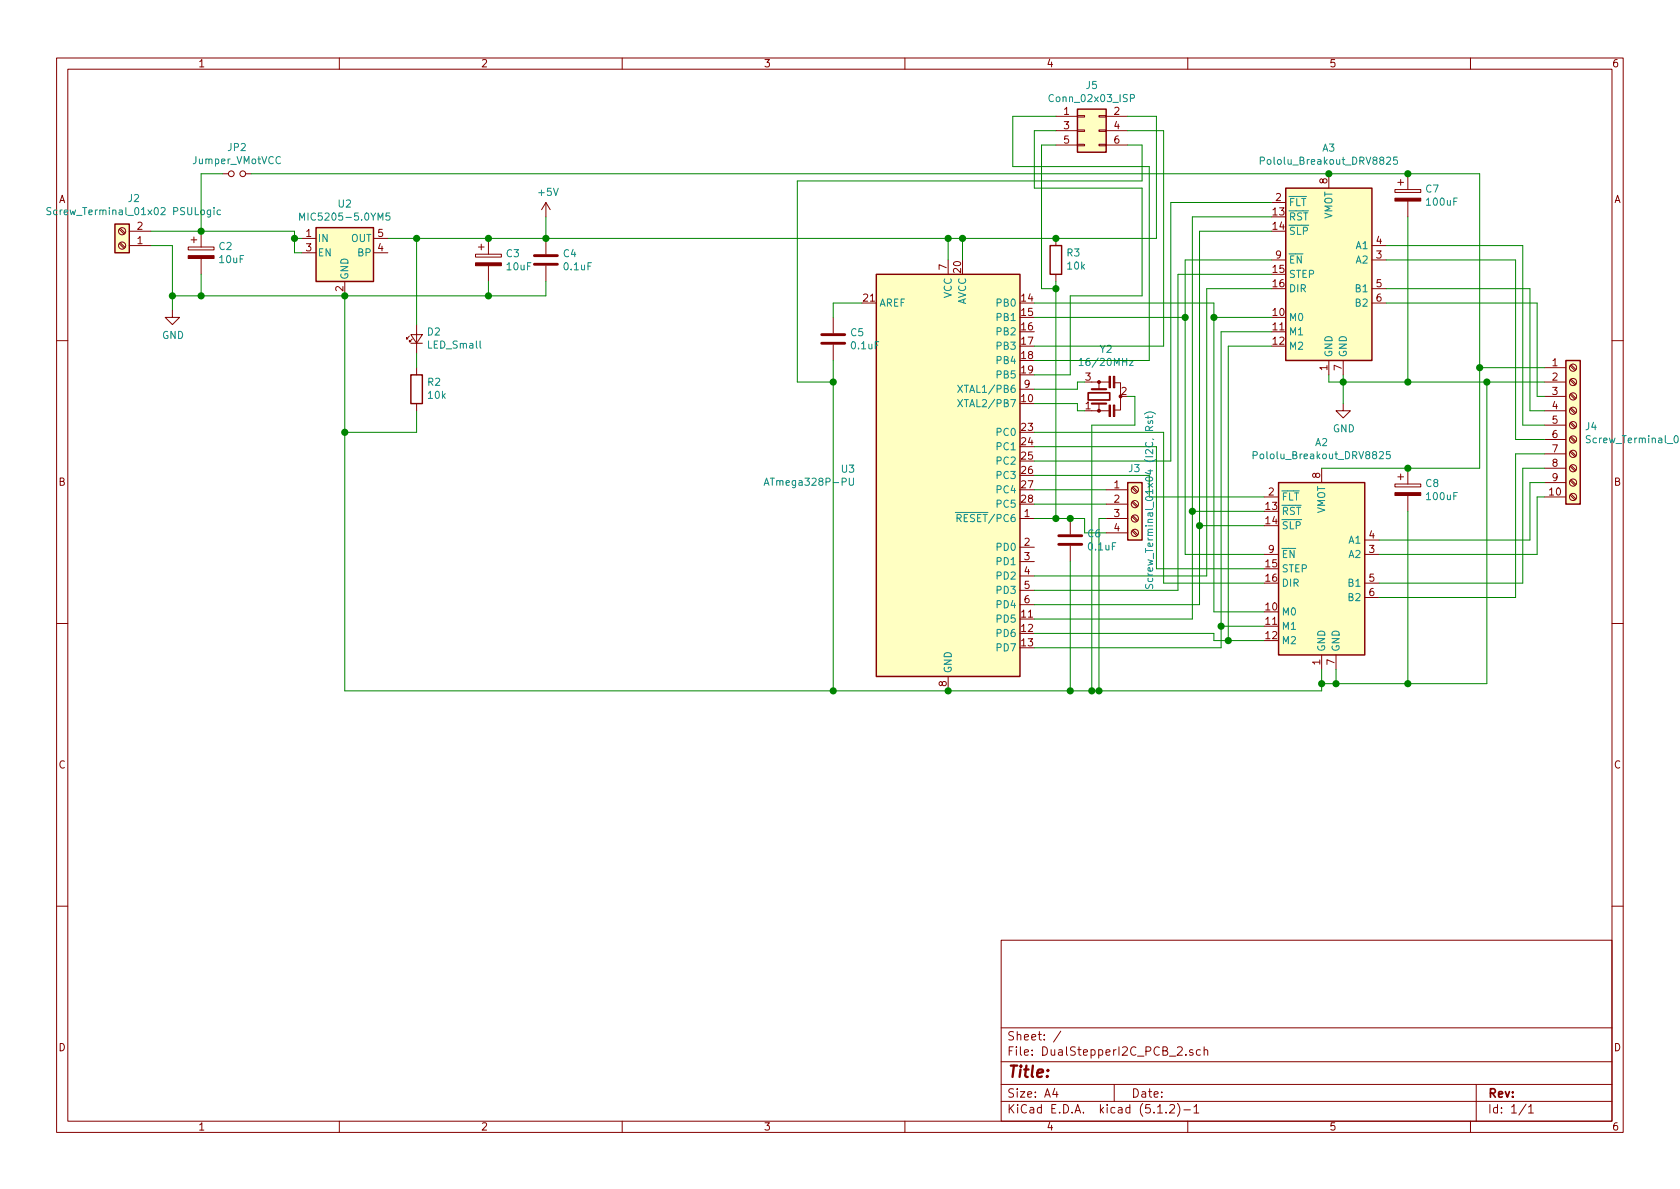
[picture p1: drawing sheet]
<svg xmlns="http://www.w3.org/2000/svg" width="297mm" height="210mm" viewBox="0 0 297 210" stroke-linecap="round" stroke-linejoin="round" font-family="sans-serif">
<g fill="none" stroke="#840000" stroke-width=".18">
<path d="M10 10.3h277v189.9h-277zM12 12.2h273v186.1h-273zM60 10.3v1.9M110 10.3v1.9M160 10.3v1.9M210 10.3v1.9M260 10.3v1.9M39.4 30.7h1M43.4 30.7h1M96.5 35.8v2.5M96.5 35.8l-.7 1.3M96.5 35.8l.8 1.3"/>
<path d="M186.7 20.6h3.8M186.7 23.1h3.8M186.7 25.6h3.8M190.5 25.5h1.3v.3h-1.3zM190.5 23h1.3v.2h-1.3zM190.5 20.4h1.3v.3h-1.3zM194.3 25.5h1.3v.3h-1.3zM194.3 23h1.3v.2h-1.3zM194.3 20.4h1.3v.3h-1.3zM195.6 20.6h3.8M195.6 23.1h3.8M195.6 25.6h3.8"/>
<path d="M224.8 35.8h2.5M234.9 30.7v2.6M246.6 33.5h4.6v.5h-4.6zM247.1 32.3h1.1M247.6 31.7v1.1M248.9 30.7v2.8M248.9 35.6v2.7M21.1 40.6l.8 .8M21.1 43.1l.8 .8M21.3 40.4l.8 .8M21.3 42.9l.8 .9M22.9 43.4h3.8"/>
<path d="M22.9 40.9h3.8M30.5 54.9v1.2h1.2l-1.2 1.3-1.3-1.3h1.3M33.3 43.7h4.5v.5h-4.5zM33.8 42.4h1M34.3 41.9v1M35.6 40.9v2.8M35.6 45.7v2.8M53.3 42.2h2.6M53.3 44.7h2.6M61 49.8v2.5M66 42.2h2.6M66 44.7h2.6"/>
<path d="M72.4 59.4l-.5 .5v-.2v.2h.2M72.6 59.2h2.1l-1 1.5zM72.9 59.9l-.5 .5v-.2v.2h.2M73.7 57.4v5.1M84.1 45h4.5v.5h-4.5zM84.6 43.7h1M85.1 43.2v1M86.4 42.2v2.8M86.4 47v2.8M96.5 42.2v2.8M96.5 47v2.8M147.3 56.1v2.8"/>
<path d="M167.6 46v2.5M186.7 42.2v1.2M186.7 48.5v1.3M224.8 46h2.5M242.6 46h2.5M242.6 43.4h2.5M242.6 51h2.5M242.6 53.6h2.5M10 60.2h2M72.6 60.7h2.1M73.7 65v1.3M73.7 71.4v1.2"/>
<path d="M147.3 61v2.7M180.3 68.8h2.6M193 67.6h3.1M193 72.6h3.1M194.3 67.6v1.2M194.3 71.5v1.1M197.1 67.7h1v4.8h-1.1M234.9 63.7v2.6M237.5 71.4v1.2h1.3l-1.3 1.3-1.3-1.3h1.3M237.5 63.7v2.6M273 65h3.9M273 67.6h3.9"/>
<path d="M273 70.1h3.9M273 72.6h3.9M273 75.2h3.9M273 77.7h3.9M277.6 79.9l.9 .9M277.6 77.4l.9 .8M277.6 74.8l.9 .9M277.6 72.3l.9 .8M277.6 69.8l.9 .8M277.6 67.2l.9 .9M277.6 64.7l.9 .8M277.8 79.8l.8 .8"/>
<path d="M277.8 77.2l.8 .8M277.8 74.7l.8 .8M277.8 72.1l.8 .9M277.8 69.6l.8 .8M277.8 67.1l.8 .8M277.8 64.5l.8 .8M285 60.2h2M180.3 91.7h2.6M180.3 96.8h2.6M180.3 99.3h2.6M189.2 91.7v2.8M189.2 96.5v2.8"/>
<path d="M195.6 91.7h3.8M195.6 86.6h3.8M195.6 89.1h3.8M195.6 94.2h3.8M200.1 93.9l.9 .8M200.1 91.4l.9 .8M200.1 88.8l.9 .9M200.1 86.3l.9 .8M200.3 93.7l.9 .9M200.3 91.2l.9 .8M200.3 88.6l.9 .9M200.3 86.1l.9 .8"/>
<path d="M223.5 87.9h2.6M223.5 98h2.6M233.7 82.8v2.5M241.3 98h2.5M241.3 95.5h2.5M246.6 85.6h4.6v.5h-4.6zM247.1 84.3h1.1M247.6 83.8v1M248.9 82.8v2.8M248.9 87.6v2.8M273 87.9h3.9M273 80.3h3.9"/>
<path d="M273 82.8h3.9M273 85.3h3.9M277.6 87.5l.9 .9M277.6 85l.9 .8M277.6 82.5l.9 .8M277.8 87.4l.8 .8M277.8 84.8l.8 .9M277.8 82.3l.8 .8M10 110.3h2M167.6 119.6v2.6M180.3 101.8h2.6M180.3 104.4h2.6"/>
<path d="M180.3 106.9h2.6M233.7 115.8v2.6M236.2 115.8v2.6M241.3 103.1h2.5M241.3 105.7h2.5M285 110.3h2M10 160.2h2M177 166.3h108v32h-108zM285 160.2h2M60 198.3v1.9M110 198.3v1.9M160 198.3v1.9"/>
<path d="M177 194.8h108M177 191.8h108M177 187.8h108M177 181.8h108M186.5 192.5l-.4 1h1M186.8 193v1M187.6 182.3l-1.3 2M197 191.8v3M204.7 196.8h.8M206.2 196.7v.1M206.8 195.5l.2-.2h.4l.2 .2 .1 .3-.1 .2-.8 .8h.9M208.2 195.1a1.71 1.71 0 0 1 0 2.3"/>
<path d="M209.3 196.3h1.2M209.7 186.5v.1M210 198.3v1.9M210.9 185.7a.37 .37 0 0 0-.6 .1l.1 .2 .5 .2 .1 .1-.3 .3-.4-.1M211.1 195.8l.4-.5v1.5M211.1 196.8h.9M212.2 185.7l-.4-.1-.3 .3 .1 .6 .2 .1 .4-.1M212.9 185.7h.1a.37 .37 0 0 1 .5 .1v.8M212.9 185.1v1.5M260 198.3v1.9M261 191.8v6.5M269.8 195.2l-1.2 2"/>
<path d="M270.3 195.8l.4-.5v1.5M270.3 196.8h.8"/>
<circle cx="40.9" cy="30.7" r=".51"/>
<circle cx="42.9" cy="30.7" r=".51"/>
<circle cx="21.6" cy="43.4" r=".63"/>
<circle cx="21.6" cy="40.9" r=".63"/>
<circle cx="278.1" cy="75.2" r=".63"/>
<circle cx="278.1" cy="72.6" r=".63"/>
<circle cx="278.1" cy="77.7" r=".63"/>
<circle cx="278.1" cy="70.1" r=".63"/>
<circle cx="278.1" cy="67.6" r=".63"/>
<circle cx="278.1" cy="65" r=".63"/>
<circle cx="200.7" cy="89.1" r=".63"/>
<circle cx="200.7" cy="86.6" r=".63"/>
<circle cx="200.7" cy="94.2" r=".63"/>
<circle cx="200.7" cy="91.7" r=".63"/>
<circle cx="278.1" cy="87.9" r=".63"/>
<circle cx="278.1" cy="82.8" r=".63"/>
<circle cx="278.1" cy="80.3" r=".63"/>
<circle cx="278.1" cy="85.3" r=".63"/>
</g>
<g fill="#ffffc2" stroke="#ffffc2" stroke-width=".18">
<path d="M154.9 48.5h25.4v71.1h-25.4z"/>
<path d="M227.3 33.3h15.3v30.4h-15.3z"/>
<path d="M226.1 85.3h15.2v30.5h-15.2z"/>
<path d="M276.9 63.7h2.5v25.4h-2.5z"/>
<path d="M55.9 40.3h10.1v9.5h-10.1z"/>
<path d="M20.3 39.6h2.6v5.1h-2.6z"/>
<path d="M199.4 85.3h2.5v10.2h-2.5z"/>
<path d="M190.5 19.3h5.1v7.6h-5.1z"/>
</g>
<path d="M190.5 19.3h5.1v7.6h-5.1zM20.3 39.6h2.6v5.1h-2.6zM227.3 33.3h15.3v30.4h-15.3zM55.9 40.3h10.1v9.5h-10.1zM154.9 48.5h25.4v71.1h-25.4zM185.7 43.4h2v5.1h-2zM72.6 66.3h2.1v5.1h-2.1zM276.9 63.7h2.5v25.4h-2.5zM199.4 85.3h2.5v10.2h-2.5zM226.1 85.3h15.2v30.5h-15.2z" fill="none" stroke="#840000" stroke-width=".25"/>
<g fill="none" stroke="#008484" stroke-width=".18">
<path d="M199.9 17.4l.6-.1v-.5l-.1-.1h-.5v1.3M9 36.8l-.5-.1-.2 .1v.4l.6 .2 .1 .3-.2 .3-.5-.1M37.2 37.1v1.2l-.2 .1-.3-.1M37.2 37.2l-.3-.1-.3 .3 .2 .5h.4M37.8 36.7v.1M37.8 37.1v.9M39 37.2l-.4-.1-.2 .3 .1 .5h.5M49.6 27.8a.6 .6 0 0 0-.9 .4 .6 .6 0 0 0 .6 .8l.3-.2M53 38.9v-1.2l.4 .9 .4-.9v1.2M68.9 37.7h-.6l-.1 .6 .2-.2 .5 .2v.5l-.2 .1-.5-.1M222.8 28.4l.7-.1v-.4l-.7-.1v1.3M245.2 27.9l.4-.1 .3 .3-.1 .2-.7 .8h.8"/>
<path d="M247 27.8h-.6v.6l.2-.1 .4 .1v.5l-.1 .2-.5-.2M169.3 70.7l.9 1.2M169.3 68.1l.9 1.3M170.2 70.7l-.9 1.2M170.2 68.1l-.9 1.3M190.8 63.7l.4-.3v1.2M190.8 64.6h.7M199.7 63.8h.7l-.7 .8h.7M202.4 73.2a1.4 1.4 0 0 1 1.9 0M203 73.5v.5M203 74.4v.3l.1 .2 .2-.1 .2-.4h.3v.5M203.8 73.5l-.2 .3h-1.1"/>
<path d="M243.9 80l.5-.1 .2 .3v.2l-.8 .7h.8M245.8 79.9h-.6l-.1 .6 .2-.2 .5 .2v.5l-.2 .1-.5-.1M281.2 77.1l-.5-.1-.2 .2 .1 .4 .5 .2 .1 .3-.3 .2h-.4M135.1 85.8l.4-1.2 .5 1.2M135.2 85.5h.6M150.2 84.6v1l.2 .2h.4l.1-.2v-1M168.9 90.6h1.3M169.2 91.6h.6l.2-.2-.1-.3-.2-.1h-.5v1.2M169.5 91.6l.5 .6M221.6 80.5l.6-.1v-.4l-.6-.1v1.2M202.6 103.3l-.1 .5 .2 .2h.3l.3-.6 .3-.1 .2 .3v.5M203 102.3v.3l.2 .2 .6-.1v-.4"/>
</g>
<g fill="none" stroke="#008400" stroke-width=".18">
<path d="M39.4 30.7h-3.8v10.2M44.4 30.7h217.2v52.1h-27.9M96.5 38.3v3.9M186.7 25.6h-2.6v25.4h2.6M186.7 20.6h-7.6v8.9h24.1v34.2h-20.3M186.7 23.1h-3.8v10.2h19v19h-12.7v14h-6.3M199.4 25.6h2.5v6.4h-60.9v35.6h6.3M199.4 20.6h5.1v21.6h-135.9M199.4 23.1h6.3v38.1h-22.8M224.8 38.3h-14v71.2h-27.9M224.8 35.8h-17.8v45.7h-24.1M248.9 38.3v29.3"/>
<path d="M26.7 43.4h3.8v11.5M26.7 40.9h25.4v3.8h1.2M35.6 48.5v3.8M52.1 42.2h1.2M61 52.3v69.9h172.7v-3.8M73.7 42.2v15.2M86.4 49.8v2.5M96.5 49.8v2.5h-66M152.4 53.6h-5.1v2.5M167.6 42.2v3.8M170.2 42.2v3.8M182.9 53.6h31.7v54.6h8.9"/>
<path d="M182.9 56.1h26.6M186.7 49.8v41.9M214.6 56.1h10.2M224.8 46h-15.3v52h14M224.8 51h-11.4v50.8h-30.5M224.8 58.7h-8.9v55.8h-33M224.8 40.9h-12.7v66h-29.2M224.8 48.5h-16.5v55.9h-25.4M245.1 53.6h26.7v16.5h1.2M245.1 51h25.4v21.6h2.5M245.1 43.4h24.1v31.8h3.8M245.1 46h22.9v31.7h5"/>
<path d="M73.7 72.6v3.8h-12.7M73.7 62.5v2.5M147.3 63.7v58.5M182.9 76.4h22.8v26.7h17.8M182.9 71.4h7.6v1.2h1.3M182.9 79h21.6v21.6h19M191.8 67.6h-1.3v1.2h-7.6M199.4 70.1h1.3v5.1h-7.7v47M224.8 61.2h-7.6v52.1M234.9 66.3v1.3h38.1M237.5 66.3v5.1M261.6 65h11.4"/>
<path d="M262.9 67.6v53.3h-29.2M182.9 84.1h20.3v3.8h20.3M182.9 91.7h8.9v2.5h3.8M182.9 86.6h12.7M182.9 89.1h12.7M189.2 99.3v22.9M195.6 91.7h-1.3v30.5M210.8 90.4h12.7M212.1 93h11.4M248.9 90.4v30.5M273 82.8h-3.8v20.3h-25.4M273 87.9h-1.2v10.1h-28"/>
<path d="M273 85.3h-2.5v10.2h-26.7M273 80.3h-5v25.4h-24.2M182.9 112h31.7v1.3h8.9M215.9 110.7h7.6M236.2 118.4v2.5"/>
</g>
<g fill="#008400" stroke="#008400" stroke-width=".25">
<circle cx="261.6" cy="65" r=".51"/>
<circle cx="237.5" cy="67.6" r=".51"/>
<circle cx="236.2" cy="120.9" r=".51"/>
<circle cx="262.9" cy="67.6" r=".51"/>
<circle cx="233.7" cy="120.9" r=".51"/>
<circle cx="212.1" cy="93" r=".51"/>
<circle cx="210.8" cy="90.4" r=".51"/>
<circle cx="215.9" cy="110.7" r=".51"/>
<circle cx="217.2" cy="113.3" r=".51"/>
<circle cx="214.6" cy="56.1" r=".51"/>
<circle cx="209.6" cy="56.1" r=".51"/>
<circle cx="194.3" cy="122.2" r=".51"/>
<circle cx="61" cy="52.3" r=".51"/>
<circle cx="167.6" cy="122.2" r=".51"/>
<circle cx="30.5" cy="52.3" r=".51"/>
<circle cx="52.1" cy="42.2" r=".51"/>
<circle cx="35.6" cy="40.9" r=".51"/>
<circle cx="35.6" cy="52.3" r=".51"/>
<circle cx="86.4" cy="42.2" r=".51"/>
<circle cx="86.4" cy="52.3" r=".51"/>
<circle cx="96.5" cy="42.2" r=".51"/>
<circle cx="167.6" cy="42.2" r=".51"/>
<circle cx="147.3" cy="122.2" r=".51"/>
<circle cx="193" cy="122.2" r=".51"/>
<circle cx="170.2" cy="42.2" r=".51"/>
<circle cx="186.7" cy="91.7" r=".51"/>
<circle cx="189.2" cy="91.7" r=".51"/>
<circle cx="189.2" cy="122.2" r=".51"/>
<circle cx="73.7" cy="42.2" r=".51"/>
<circle cx="61" cy="76.4" r=".51"/>
<circle cx="235" cy="30.7" r=".51"/>
<circle cx="248.9" cy="30.7" r=".51"/>
<circle cx="248.9" cy="67.6" r=".51"/>
<circle cx="248.9" cy="82.8" r=".51"/>
<circle cx="248.9" cy="120.9" r=".51"/>
<circle cx="147.3" cy="67.6" r=".51"/>
<circle cx="186.7" cy="42.2" r=".51"/>
<circle cx="186.7" cy="51" r=".51"/>
</g>
<g fill="#840000" stroke="#840000" stroke-width=".18">
<path d="M33.3 45.2h4.5v.5h-4.5z"/>
<path d="M84.1 46.5h4.5v.5h-4.5z"/>
<path d="M196.8 71.6h.3v2.1h-.3z"/>
<path d="M196.1 71.6h.2v2.1h-.2z"/>
<path d="M196.8 66.5h.3v2.1h-.3z"/>
<path d="M196.1 66.5h.2v2.1h-.2z"/>
<path d="M246.6 35h4.6v.6h-4.6z"/>
<path d="M246.6 87.1h4.6v.5h-4.6z"/>
<circle cx="194.3" cy="72.6" r=".25"/>
<circle cx="194.3" cy="67.6" r=".25"/>
</g>
<path d="M94.5 46.7h4.1M94.5 45.2h4.1M145.3 59.2h4.1M145.3 60.7h4.1M187.2 96.3h4.1M187.2 94.7h4.1" fill="none" stroke="#840000" stroke-width=".51"/>
<path d="M192.4 69.5h3.8v1.2h-3.8z" fill="none" stroke="#840000" stroke-width=".3"/>
<path d="M193 71.4h2.6M193 68.8h2.6" fill="none" stroke="#840000" stroke-width=".38"/>
<text font-size="2.8" fill="#840000" x="178" y="190.5">Title:</text>
<g font-size="2.1" fill="#840000">
<text x="178" y="184">Sheet: /</text>
<text x="178" y="186.7">File: DualStepperI2C_PCB_2.sch</text>
<text x="178" y="196.9">KiCad E.D.A. kicad (5.1.2)-1</text>
<text x="178" y="194.1">Size: A4</text>
<text x="200" y="194.1">Date:</text>
<text x="263" y="194.1">Rev:</text>
<text x="263" y="196.9">Id: 1/1</text>
</g>
<g font-size="1.8" fill="#840000">
<text x="35" y="11.9">1</text>
<text x="85" y="11.9">2</text>
<text x="135" y="11.9">3</text>
<text x="185" y="11.9">4</text>
<text x="235" y="11.9">5</text>
<text x="285" y="11.9">6</text>
<text x="188.1" y="20.3">1</text>
<text x="188.1" y="22.9">3</text>
<text x="197" y="20.3">2</text>
<text x="197" y="22.9">4</text>
<text x="188.1" y="25.4">5</text>
<text x="197" y="25.4">6</text>
<text x="10.4" y="35.9">A</text>
<text x="225.6" y="35.6">2</text>
<text x="234.7" y="32.5" transform="rotate(-90 234.7 32.5)">8</text>
<text x="285.4" y="35.9">A</text>
<text x="24.3" y="40.6">2</text>
<text x="54.1" y="41.9">1</text>
<text x="66.8" y="41.9">5</text>
<text x="225.1" y="38.1">13</text>
<text x="225.1" y="40.6">14</text>
<text x="24.3" y="43.2">1</text>
<text x="54.1" y="44.4">3</text>
<text x="66.8" y="44.4">4</text>
<text x="167.4" y="47.7" transform="rotate(-90 167.4 47.7)">7</text>
<text x="225.6" y="45.7">9</text>
<text x="243.4" y="45.7">3</text>
<text x="243.4" y="43.2">4</text>
<text x="60.7" y="51.5" transform="rotate(-90 60.7 51.5)">2</text>
<text x="152.7" y="53.3">21</text>
<text x="169.9" y="48.2" transform="rotate(-90 169.9 48.2)">20</text>
<text x="180.6" y="53.3">14</text>
<text x="225.1" y="48.3">15</text>
<text x="225.1" y="50.8">16</text>
<text x="243.4" y="50.8">5</text>
<text x="243.4" y="53.3">6</text>
<text x="180.6" y="55.9">15</text>
<text x="180.6" y="58.4">16</text>
<text x="225.1" y="55.9">10</text>
<text x="225.1" y="58.4">11</text>
<text x="180.6" y="61">17</text>
<text x="180.6" y="63.5">18</text>
<text x="225.1" y="61">12</text>
<text x="234.7" y="65.5" transform="rotate(-90 234.7 65.5)">1</text>
<text x="237.2" y="65.5" transform="rotate(-90 237.2 65.5)">7</text>
<text x="274.5" y="64.8">1</text>
<text x="180.6" y="71.1">10</text>
<text x="180.6" y="66">19</text>
<text x="181.1" y="68.6">9</text>
<text x="191.9" y="67.3">3</text>
<text x="198.3" y="69.8">2</text>
<text x="274.5" y="67.3">2</text>
<text x="274.5" y="69.8">3</text>
<text x="180.6" y="76.2">23</text>
<text x="191.9" y="72.4">1</text>
<text x="274.5" y="72.4">4</text>
<text x="274.5" y="74.9">5</text>
<text x="274.5" y="77.5">6</text>
<text x="180.6" y="78.7">24</text>
<text x="180.6" y="81.3">25</text>
<text x="180.6" y="83.8">26</text>
<text x="274.5" y="80">7</text>
<text x="274.5" y="82.5">8</text>
<text x="10.4" y="85.9">B</text>
<text x="180.6" y="86.4">27</text>
<text x="180.6" y="88.9">28</text>
<text x="197" y="86.4">1</text>
<text x="197" y="88.9">2</text>
<text x="224.3" y="87.6">2</text>
<text x="233.4" y="84.6" transform="rotate(-90 233.4 84.6)">8</text>
<text x="274" y="87.6">10</text>
<text x="274.5" y="85.1">9</text>
<text x="285.4" y="85.9">B</text>
<text x="181.1" y="91.4">1</text>
<text x="197" y="91.4">3</text>
<text x="197" y="94">4</text>
<text x="223.8" y="90.2">13</text>
<text x="223.8" y="92.7">14</text>
<text x="242.1" y="95.2">4</text>
<text x="181.1" y="96.5">2</text>
<text x="181.1" y="99.1">3</text>
<text x="181.1" y="101.6">4</text>
<text x="223.8" y="100.3">15</text>
<text x="224.3" y="97.8">9</text>
<text x="242.1" y="97.8">3</text>
<text x="181.1" y="104.1">5</text>
<text x="181.1" y="106.7">6</text>
<text x="223.8" y="107.9">10</text>
<text x="223.8" y="102.9">16</text>
<text x="242.1" y="102.9">5</text>
<text x="242.1" y="105.4">6</text>
<text x="180.6" y="109.2">11</text>
<text x="180.6" y="111.8">12</text>
<text x="223.8" y="110.5">11</text>
<text x="223.8" y="113">12</text>
<text x="180.6" y="114.3">13</text>
<text x="233.4" y="117.6" transform="rotate(-90 233.4 117.6)">1</text>
<text x="236" y="117.6" transform="rotate(-90 236 117.6)">7</text>
<text x="167.4" y="121.4" transform="rotate(-90 167.4 121.4)">8</text>
<text x="10.4" y="135.9">C</text>
<text x="285.4" y="135.9">C</text>
<text x="10.4" y="185.9">D</text>
<text x="285.4" y="185.9">D</text>
<text x="35" y="199.9">1</text>
<text x="85" y="199.9">2</text>
<text x="135" y="199.9">3</text>
<text x="185" y="199.9">4</text>
<text x="235" y="199.9">5</text>
<text x="285" y="199.9">6</text>
</g>
<g font-size="1.8" fill="#008484">
<text x="192.1" y="15.7">J5</text>
<text x="185.9" y="18.1">Conn_02x03_ISP</text>
<text x="34.2" y="29">Jumper_VMotVCC</text>
<text x="40.3" y="26.7">JP2</text>
<text x="223.6" y="29.1">Pololu_Breakout_DRV8825</text>
<text x="233.8" y="26.8">A3</text>
<text x="22.7" y="35.7">J2</text>
<text x="95.3" y="34.6">+5V</text>
<text x="252.1" y="34.1">C7</text>
<text x="9.5" y="38">Screw_Terminal_01x02 PSULogic</text>
<text x="54" y="39">MIC5205-5.0YM5</text>
<text x="59.8" y="36.7">U2</text>
<text x="227.8" y="39">RST</text>
<text x="227.8" y="41.5">SLP</text>
<text x="227.8" y="36.4">FLT</text>
<text x="235.6" y="38.9" transform="rotate(-90 235.6 38.9)">VMOT</text>
<text x="252.4" y="36.4">100uF</text>
<text x="38.8" y="44.2">C2</text>
<text x="38.9" y="46.5">10uF</text>
<text x="56.1" y="42.8">IN</text>
<text x="56.1" y="45.3">EN</text>
<text x="62.1" y="42.8">OUT</text>
<text x="63.3" y="45.3">BP</text>
<text x="89.6" y="45.5">C3</text>
<text x="89.7" y="47.8">10uF</text>
<text x="99.6" y="45.5">C4</text>
<text x="99.8" y="47.8">0.1uF</text>
<text x="188.7" y="45.4">R3</text>
<text x="188.8" y="47.7">10k</text>
<text x="227.8" y="46.6">EN</text>
<text x="239.8" y="46.6">A2</text>
<text x="239.8" y="44.1">A1</text>
<text x="61.6" y="49.5" transform="rotate(-90 61.6 49.5)">GND</text>
<text x="168.3" y="52.8" transform="rotate(-90 168.3 52.8)">VCC</text>
<text x="227.8" y="49.1">STEP</text>
<text x="227.8" y="51.7">DIR</text>
<text x="239.8" y="51.7">B1</text>
<text x="28.7" y="59.9">GND</text>
<text x="75.6" y="59.3">D2</text>
<text x="150.4" y="59.5">C5</text>
<text x="155.4" y="54.2">AREF</text>
<text x="170.8" y="54" transform="rotate(-90 170.8 54)">AVCC</text>
<text x="176.4" y="54.2">PB0</text>
<text x="176.4" y="56.8">PB1</text>
<text x="176.4" y="59.3">PB2</text>
<text x="227.8" y="56.8">M0</text>
<text x="227.8" y="59.3">M1</text>
<text x="239.8" y="54.2">B2</text>
<text x="75.7" y="61.6">LED_Small</text>
<text x="150.6" y="61.8">0.1uF</text>
<text x="176.4" y="61.8">PB3</text>
<text x="176.4" y="64.4">PB4</text>
<text x="191.5" y="64.7">16/20MHz</text>
<text x="194.5" y="62.4">Y2</text>
<text x="227.8" y="61.8">M2</text>
<text x="235.6" y="63.2" transform="rotate(-90 235.6 63.2)">GND</text>
<text x="238.1" y="63.2" transform="rotate(-90 238.1 63.2)">GND</text>
<text x="75.6" y="68.2">R2</text>
<text x="75.8" y="70.5">10k</text>
<text x="170.3" y="69.5">XTAL1/PB6</text>
<text x="176.4" y="66.9">PB5</text>
<text x="170.3" y="72">XTAL2/PB7</text>
<text x="176.4" y="77.1">PC0</text>
<text x="235.7" y="76.4">GND</text>
<text x="280.4" y="76.1">J4</text>
<text x="148.8" y="83.6">U3</text>
<text x="176.4" y="79.6">PC1</text>
<text x="176.4" y="82.2">PC2</text>
<text x="199.6" y="83.5">J3</text>
<text x="222.3" y="81.2">Pololu_Breakout_DRV8825</text>
<text x="232.6" y="78.9">A2</text>
<text x="282" y="78.4">Screw_Terminal_01x</text>
<text x="136" y="85.9">ATmega328P-PU</text>
<text x="176.4" y="84.7">PC3</text>
<text x="176.4" y="87.2">PC4</text>
<text x="176.4" y="89.8">PC5</text>
<text x="226.6" y="88.5">FLT</text>
<text x="252.1" y="86.1">C8</text>
<text x="252.4" y="88.4">100uF</text>
<text x="170" y="92.3">RESET/PC6</text>
<text x="192.4" y="95">C6</text>
<text x="226.6" y="91.1">RST</text>
<text x="226.6" y="93.6">SLP</text>
<text x="234.3" y="91" transform="rotate(-90 234.3 91)">VMOT</text>
<text x="176.4" y="97.4">PD0</text>
<text x="176.4" y="99.9">PD1</text>
<text x="192.5" y="97.3">0.1uF</text>
<text x="226.6" y="101.2">STEP</text>
<text x="226.6" y="98.7">EN</text>
<text x="238.5" y="98.7">A2</text>
<text x="238.5" y="96.1">A1</text>
<text x="176.4" y="102.5">PD2</text>
<text x="176.4" y="105">PD3</text>
<text x="176.4" y="107.6">PD4</text>
<text x="203.9" y="102.3" transform="rotate(-90 203.9 102.3)">Screw_Terminal_01x04 (I2C, Rst)</text>
<text x="226.6" y="103.8">DIR</text>
<text x="238.5" y="103.8">B1</text>
<text x="238.5" y="106.3">B2</text>
<text x="176.4" y="110.1">PD5</text>
<text x="176.4" y="112.6">PD6</text>
<text x="226.6" y="108.8">M0</text>
<text x="226.6" y="111.4">M1</text>
<text x="226.6" y="113.9">M2</text>
<text x="168.3" y="119.1" transform="rotate(-90 168.3 119.1)">GND</text>
<text x="176.4" y="115.2">PD7</text>
<text x="234.3" y="115.3" transform="rotate(-90 234.3 115.3)">GND</text>
<text x="236.9" y="115.3" transform="rotate(-90 236.9 115.3)">GND</text>
</g>
</svg>
